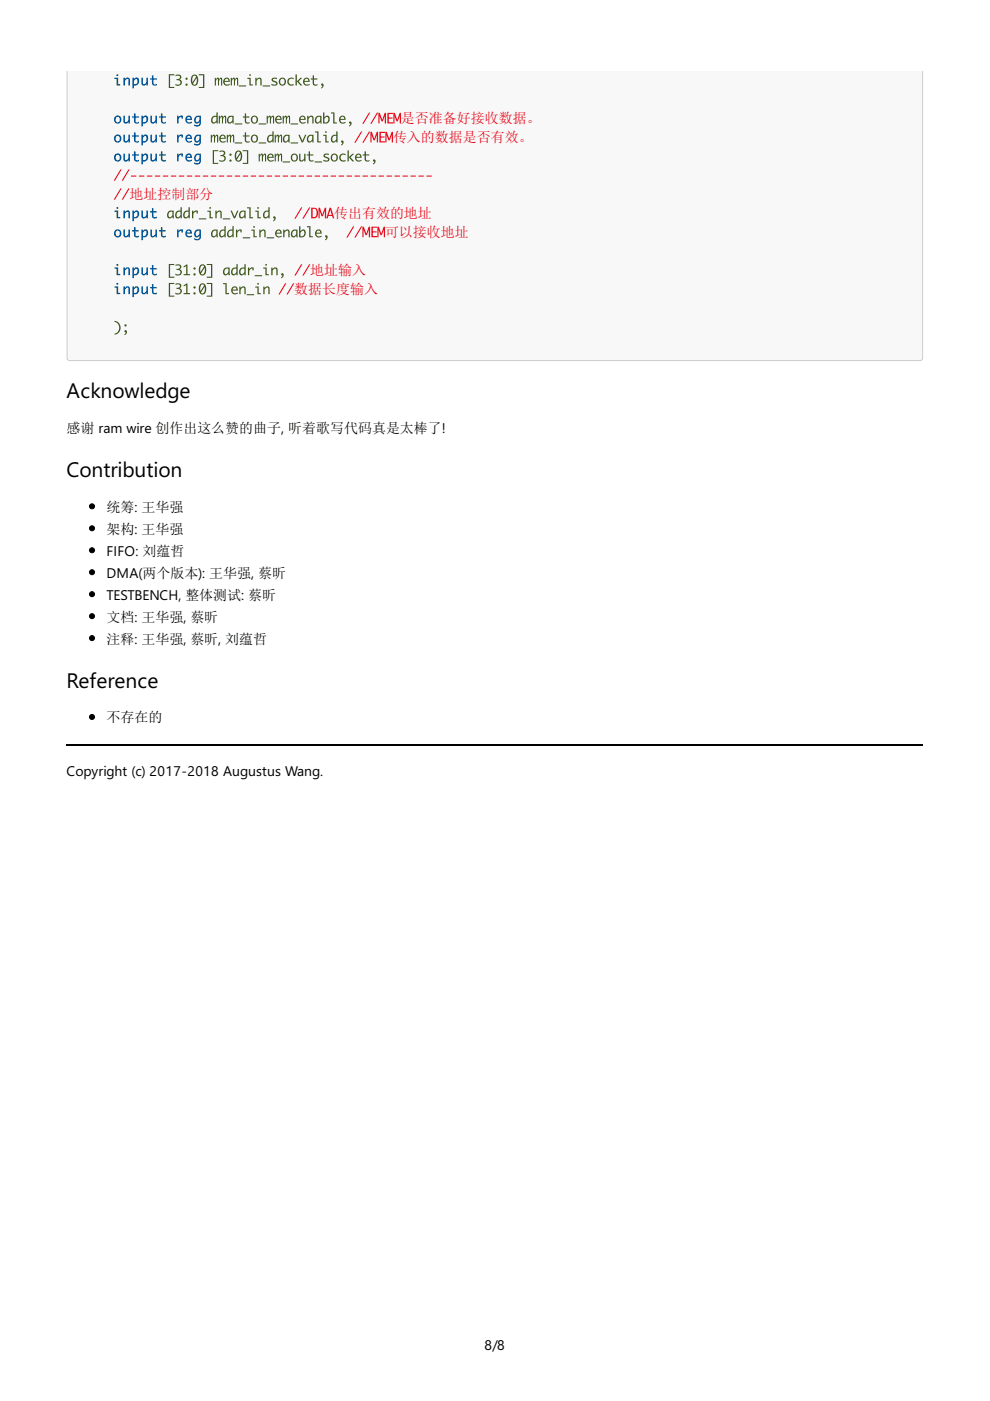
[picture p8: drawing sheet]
<svg xmlns="http://www.w3.org/2000/svg" width="210mm" height="297mm" viewBox="0 0 210 297" stroke-linecap="round" stroke-linejoin="round" font-family="sans-serif">
<path d="M14.1 15.1h181.6v60.8a.63 .63 0 0 1-.6 .7h-180.4a.63 .63 0 0 1-.6-.7zM14.7 15.1h180.4l-.1 60.6-.3 .2h-179.7l-.3-.4z" fill-rule="evenodd" fill="#ccc"/>
<path d="M14.3 15.1h181.2v61l-.4 .2h-180.6l-.2-.4z" fill-rule="evenodd" fill="#f8f8f8"/>
<path d="M14.1 158h181.6" fill="none" stroke="#000" stroke-width=".42"/>
<path d="M24.3 16.5h.7v1.3h.5v.3h-.8v-1.3h-.4zM24.7 15.9a.2 .2 0 0 1 .4 0 .2 .2 0 0 1-.4 0zM26.2 16.5h.3v.3a.56 .56 0 0 1 .7-.3 .56 .56 0 0 1 .4 .7v.9h-.4v-1.2l-.2-.2-.5 .5v.9h-.3zM28.1 16.5h.3v.3a.64 .64 0 0 1 .9-.2 .64 .64 0 0 1 .2 .9 .85 .85 0 0 1-1.1 .6v.6h-.3zM28.6 16.9l-.2 .3v.6a.61 .61 0 0 0 .7-.3 .61 .61 0 0 0-.2-.8zM30 16.5h.3v1.2l.2 .2 .5-.5v-.9h.4v1.6h-.4v-.3a.56 .56 0 0 1-.7 .3 .56 .56 0 0 1-.3-.7zM32.2 16h.3v.6h.7v.3h-.7v.6a.41 .41 0 0 0 .3 .4 .41 .41 0 0 0 .5-.1v.2a.66 .66 0 0 1-.7 .1 .66 .66 0 0 1-.4-.6v-.6h-.4v-.3h.4z" fill="#059"/>
<g fill="#3e5915">
<path d="M35.8 15.7h1.2v.3h-.9v2.4h.9v.3h-1.2z"/>
<path d="M37.2 15.9a.69 .69 0 0 1 .9-.1 .69 .69 0 0 1 .3 .8l-.3 .3a.72 .72 0 0 1 .4 .9 .72 .72 0 0 1-1 .4l-.3-.1v-.3a.57 .57 0 0 0 .8 .1 .57 .57 0 0 0 .1-.8l-.7-.1v-.2a.44 .44 0 0 0 .6-.1 .44 .44 0 0 0-.1-.6l-.7 .1z"/>
<path d="M39.3 18a.25 .25 0 0 1 .5 0 .25 .25 0 0 1-.5 0zM39.3 16.7a.25 .25 0 0 1 .5 0 .25 .25 0 0 1-.5 0z"/>
<path d="M40.8 16a.85 .85 0 0 1 1 0 .85 .85 0 0 1 .2 1 .82 .82 0 0 1-.3 1 .82 .82 0 0 1-1-.1l-.2-1.2zM41 16.2l-.2 .5v.8l.8-1.2-.3-.3zM41.7 16.5l-.8 1.3a.42 .42 0 0 0 .5 .1 .42 .42 0 0 0 .3-.5z"/>
<path d="M42.1 15.7h1.2v3h-1.2v-.3h.9v-2.4h-.9zM45.5 16.5h.3v.4l.1-.2a.3 .3 0 0 1 .4-.2 .3 .3 0 0 1 .1 .4 .35 .35 0 0 1 .3-.4 .35 .35 0 0 1 .4 .2v1.4h-.2l-.1-1.4-.4 .5v.9h-.2l-.1-1.4-.3 .5v.9h-.3zM47.5 16.7a.69 .69 0 0 1 .9-.2 .69 .69 0 0 1 .3 .9h-1.1a.62 .62 0 0 0 .4 .5 .62 .62 0 0 0 .7-.1 .56 .56 0 0 1-.8 .3 .9 .9 0 0 1-.4-1.4zM47.8 16.8l-.2 .4h.8l-.2-.5zM48.9 16.5h.3v.4l.1-.2a.3 .3 0 0 1 .4-.2 .3 .3 0 0 1 .1 .4 .35 .35 0 0 1 .3-.4 .35 .35 0 0 1 .4 .2v1.4h-.2l-.1-1.4-.4 .5v.9h-.2l-.1-1.4-.3 .5v.9h-.3zM50.6 18.1h1.6v.2h-1.6zM52.4 16.5h.8v1.4h.4v.2h-.7v-1.4h-.5zM52.8 15.9a.2 .2 0 0 1 .4 0 .2 .2 0 0 1-.4 0zM54.1 16.5h.3v.4a.57 .57 0 0 1 .7-.4 .57 .57 0 0 1 .4 .7v.9h-.3v-1.2l-.2-.2-.3 .1-.3 .4v.9h-.3zM55.7 18.1h1.6v.2h-1.6zM57.7 16.6l.9-.1h.1v.3a.49 .49 0 0 0-.8 .2 .71 .71 0 0 1 .8 1l-.5 .2a.49 .49 0 0 1-.7-.5 .63 .63 0 0 0 1.1-.1l-.3-.1a.59 .59 0 0 1-.6-.3 .59 .59 0 0 1 0-.6zM59.1 17.3a.82 .82 0 0 1 1.6 0 .82 .82 0 0 1-1.6 0zM59.5 16.9a.58 .58 0 0 0-.1 .7 .58 .58 0 0 0 .8 .2 .58 .58 0 0 0 .1-.8 .58 .58 0 0 0-.8-.1zM61.2 16.7l.7-.2 .4 .1v.2a.65 .65 0 0 0-.9 .1 .65 .65 0 0 0 0 .9 .65 .65 0 0 0 .9 0v.3a.89 .89 0 0 1-1.2-.2 .89 .89 0 0 1 .1-1.2zM62.7 15.8h.2v1.5l.8-.8h.4l-.8 .7 .8 .9h-.4l-.8-.8v.8h-.2zM64.5 16.7a.69 .69 0 0 1 .8-.2 .69 .69 0 0 1 .4 .9h-1.2a.62 .62 0 0 0 .4 .5 .62 .62 0 0 0 .7-.1 .56 .56 0 0 1-.8 .3 .9 .9 0 0 1-.3-1.4zM64.7 16.8l-.1 .4h.8l-.2-.5zM66.3 16h.3v.6h.7v.3h-.7v.6a.43 .43 0 0 0 .2 .5 .43 .43 0 0 0 .5-.2v.3a.65 .65 0 0 1-.7 0 .65 .65 0 0 1-.3-.6v-.6h-.4v-.3h.4zM68.2 17.8a.44 .44 0 0 1 .5 .3 .44 .44 0 0 1-.3 .5l-.3 .1v-.1a.28 .28 0 0 0 .2-.3 .28 .28 0 0 0-.2-.3z"/>
</g>
<g fill="#059">
<path d="M24.1 25.4a.85 .85 0 0 1 1.7 0 .85 .85 0 0 1-1.7 0zM24.6 24.9a.51 .51 0 0 0 0 .8 .51 .51 0 0 0 .7 0 .52 .52 0 0 0 0-.7 .52 .52 0 0 0-.7-.1zM26.2 24.5h.3v1.3l.2 .1 .5-.4v-1h.3v1.7h-.3v-.4a.56 .56 0 0 1-.7 .4 .56 .56 0 0 1-.3-.8zM28.4 24h.3v.7h.7v.2h-.7v.6a.41 .41 0 0 0 .3 .5 .41 .41 0 0 0 .5-.2v.3a.66 .66 0 0 1-.7 .1 .66 .66 0 0 1-.4-.6v-.7h-.4v-.2h.4zM30 24.5h.3v.4a.64 .64 0 0 1 .9-.3 .64 .64 0 0 1 .2 1 .85 .85 0 0 1-1.1 .6v.6h-.3zM30.6 24.9l-.3 .3v.7a.61 .61 0 0 0 .7-.3 .61 .61 0 0 0-.2-.8zM31.9 24.5h.3v1.3l.2 .1 .5-.4v-1h.4v1.7h-.4v-.4a.56 .56 0 0 1-.7 .4 .56 .56 0 0 1-.3-.8zM34.1 24h.3v.7h.7v.2h-.7v.6a.41 .41 0 0 0 .3 .5 .41 .41 0 0 0 .5-.2v.3a.66 .66 0 0 1-.7 .1 .66 .66 0 0 1-.4-.6v-.7h-.4v-.2h.4z"/>
<path d="M37.5 24.5h.4v.4l.4-.4h.5v.7h-.3l-.1-.4-.5 .4v1h-.4zM39.5 24.7a.71 .71 0 0 1 .9-.1 .71 .71 0 0 1 .3 .8h-1.1a.6 .6 0 0 0 .4 .6 .6 .6 0 0 0 .7-.2 .57 .57 0 0 1-.9 .4 .92 .92 0 0 1-.3-1.5zM39.8 24.9l-.2 .3h.8l-.2-.4zM41.4 24.7l.4-.2h.8v1.4a.86 .86 0 0 1-.4 .9 .86 .86 0 0 1-1-.1v-.3a.63 .63 0 0 0 .7 .2 .63 .63 0 0 0 .4-.8 .64 .64 0 0 1-.9 .3 .64 .64 0 0 1-.2-1zM41.7 25a.45 .45 0 0 0-.2 .5 .45 .45 0 0 0 .5 .3l.3-.3v-.7z"/>
</g>
<path d="M45.9 23.8h.3v2.4h-.3v-.4a.64 .64 0 0 1-.9 .3 .64 .64 0 0 1-.2-.9 .85 .85 0 0 1 1.1-.6zM45.2 25a.49 .49 0 0 0-.2 .6 .49 .49 0 0 0 .6 .2l.3-.3v-.7h-.4zM46.4 24.6h.2v.3l.1-.2a.3 .3 0 0 1 .4-.2 .3 .3 0 0 1 .2 .5 .35 .35 0 0 1 .2-.4 .35 .35 0 0 1 .4 .1l.1 1.5h-.3l-.1-1.4-.3 .5v.9h-.2l-.2-1.4-.3 .4v1h-.2zM48.4 24.8l.4-.2h.7l.1 1.6h-.3v-.4a.64 .64 0 0 1-1 .3 .64 .64 0 0 1-.1-.9zM48.6 25a.49 .49 0 0 0-.2 .6 .49 .49 0 0 0 .6 .2l.3-.3v-.7h-.5zM49.8 26.2h1.5v.2h-1.5zM51.9 24h.3v.7h.7v.2h-.7v.7a.43 .43 0 0 0 .2 .4 .43 .43 0 0 0 .5-.1v.2a.65 .65 0 0 1-.6 .1 .65 .65 0 0 1-.4-.6v-.7h-.4v-.2h.4zM53.1 25.4a.85 .85 0 0 1 1.7 0 .85 .85 0 0 1-1.7 0zM53.6 24.9a.58 .58 0 0 0-.1 .8 .58 .58 0 0 0 .8 .1 .58 .58 0 0 0 .1-.7 .58 .58 0 0 0-.8-.2zM54.9 26.2h1.5v.2h-1.5zM56.5 24.6h.3v.3l.1-.2a.3 .3 0 0 1 .4-.2 .3 .3 0 0 1 .1 .5 .35 .35 0 0 1 .3-.4 .35 .35 0 0 1 .4 .1v1.5h-.2l-.1-1.4-.4 .5v.9h-.2l-.1-1.4-.3 .4v1h-.3zM58.5 24.8a.69 .69 0 0 1 .9-.2 .69 .69 0 0 1 .3 .8h-1.1a.62 .62 0 0 0 .4 .6 .62 .62 0 0 0 .7-.2 .56 .56 0 0 1-.8 .4 .9 .9 0 0 1-.4-1.4zM58.8 24.9l-.2 .3h.8l-.2-.4zM59.9 24.6h.3v.3l.1-.2a.3 .3 0 0 1 .4-.2 .3 .3 0 0 1 .1 .5 .35 .35 0 0 1 .3-.4 .35 .35 0 0 1 .4 .1v1.5h-.2l-.1-1.4-.4 .5v.9h-.2l-.1-1.4-.3 .4v1h-.3zM61.6 26.2h1.6v.2h-1.6zM63.6 24.8a.69 .69 0 0 1 .9-.2 .69 .69 0 0 1 .3 .8h-1.1a.62 .62 0 0 0 .4 .6 .62 .62 0 0 0 .7-.2 .56 .56 0 0 1-.8 .4 .9 .9 0 0 1-.4-1.4zM63.9 24.9l-.2 .3h.8l-.2-.4zM65.1 24.6h.3v.3a.57 .57 0 0 1 .7-.4 .57 .57 0 0 1 .4 .8v.9h-.3v-1.3l-.2-.1-.3 .1-.3 .3v1h-.3zM67 24.8l.4-.2h.8v1.6h-.3v-.4a.64 .64 0 0 1-.9 .3 .64 .64 0 0 1-.2-.9zM67.2 25a.49 .49 0 0 0-.2 .6 .49 .49 0 0 0 .6 .2l.3-.3v-.7h-.4zM68.5 23.8h.3v1.1a.64 .64 0 0 1 .9-.3 .64 .64 0 0 1 .2 1 1.05 1.05 0 0 1-1.4 .6zM69 24.9l-.2 .3v.7a.65 .65 0 0 0 .8-.3 .65 .65 0 0 0-.3-.8zM70.2 23.8h.7v2.2h.5v.2h-.8v-2.1h-.4zM72.1 24.8a.69 .69 0 0 1 .9-.2 .69 .69 0 0 1 .3 .8h-1.1a.62 .62 0 0 0 .4 .6 .62 .62 0 0 0 .7-.2 .56 .56 0 0 1-.9 .4 .9 .9 0 0 1-.3-1.4zM72.3 24.9l-.1 .3h.8l-.2-.4zM74.1 25.8a.44 .44 0 0 1 .5 .4 .44 .44 0 0 1-.3 .5l-.3 .1v-.2a.28 .28 0 0 0 .2-.2 .28 .28 0 0 0-.2-.3z" fill="#3e5915"/>
<path d="M78.2 23.9h.3l-1.4 2.3h-.3zM79.9 23.9h.3l-1.4 2.3h-.3zM80.2 23.9h.3l.5 1.5 .6-1.5h.2v2.3h-.2v-1.7l-.4 1.2h-.3l-.4-1.2v1.7h-.3zM82.1 23.9h1.2v.3h-.9v.7h.8v.2h-.8v.8h1v.3h-1.3zM83.4 23.9h.3l.5 1.5 .5-1.5h.3v2.3h-.2v-1.7l-.5 1.2h-.2l-.5-1.2v1.7h-.2z" fill="#e60415"/>
<g fill="#059">
<path d="M24.1 29.4a.85 .85 0 0 1 1.7 0 .85 .85 0 0 1-1.7 0zM24.6 28.9a.51 .51 0 0 0 0 .8 .51 .51 0 0 0 .7 0 .52 .52 0 0 0 0-.7 .52 .52 0 0 0-.7-.1zM26.2 28.6h.3v1.2l.2 .1 .5-.4v-.9h.3v1.6h-.3v-.4a.56 .56 0 0 1-.7 .4 .56 .56 0 0 1-.3-.7zM28.4 28h.3v.7h.7v.3h-.7v.6a.41 .41 0 0 0 .3 .4 .41 .41 0 0 0 .5-.2v.3a.66 .66 0 0 1-.7 .1 .66 .66 0 0 1-.4-.6v-.6h-.4v-.3h.4zM30 28.6h.3v.3a.64 .64 0 0 1 .9-.3 .64 .64 0 0 1 .2 1 .85 .85 0 0 1-1.1 .6v.6h-.3zM30.6 28.9l-.3 .4v.6a.61 .61 0 0 0 .7-.3 .61 .61 0 0 0-.2-.8zM31.9 28.6h.3v1.2l.2 .1 .5-.4v-.9h.4v1.6h-.4v-.4a.56 .56 0 0 1-.7 .4 .56 .56 0 0 1-.3-.7zM34.1 28h.3v.7h.7v.3h-.7v.6a.41 .41 0 0 0 .3 .4 .41 .41 0 0 0 .5-.2v.3a.66 .66 0 0 1-.7 .1 .66 .66 0 0 1-.4-.6v-.6h-.4v-.3h.4z"/>
<path d="M37.5 28.6h.4v.3l.4-.4 .5 .1v.6h-.3l-.1-.4-.5 .5v.9h-.4zM39.5 28.8a.71 .71 0 0 1 .9-.2 .71 .71 0 0 1 .3 .8h-1.1a.6 .6 0 0 0 .4 .6 .6 .6 0 0 0 .7-.2 .57 .57 0 0 1-.9 .4 .92 .92 0 0 1-.3-1.4zM39.8 28.9l-.2 .3h.8l-.2-.4zM41.4 28.8l.4-.3 .8 .1v1.3a.86 .86 0 0 1-.4 .9 .86 .86 0 0 1-1-.1v-.3a.63 .63 0 0 0 .7 .2 .63 .63 0 0 0 .4-.8 .64 .64 0 0 1-.9 .3 .64 .64 0 0 1-.2-.9zM41.7 29a.45 .45 0 0 0-.2 .6 .45 .45 0 0 0 .5 .2l.3-.3v-.7z"/>
</g>
<path d="M44.7 28.6h.2v.4l.1-.2a.3 .3 0 0 1 .4-.2 .3 .3 0 0 1 .2 .4 .35 .35 0 0 1 .2-.4 .35 .35 0 0 1 .4 .2l.1 1.4h-.3l-.1-1.4-.3 .5v.9h-.2l-.1-1.4-.4 .5v.9h-.2zM46.7 28.8a.69 .69 0 0 1 .9-.2 .69 .69 0 0 1 .3 .8h-1.1a.62 .62 0 0 0 .4 .6 .62 .62 0 0 0 .7-.2 .56 .56 0 0 1-.9 .4 .9 .9 0 0 1-.3-1.4zM46.9 28.9l-.1 .3h.8l-.2-.4zM48.1 28.6h.2v.4l.1-.2a.3 .3 0 0 1 .4-.2 .3 .3 0 0 1 .2 .4 .35 .35 0 0 1 .2-.4 .35 .35 0 0 1 .4 .2l.1 1.4h-.3l-.1-1.4-.3 .5v.9h-.2l-.2-1.4-.3 .5v.9h-.2zM49.8 30.2h1.5v.2h-1.5zM51.9 28.1h.3v.6h.7v.2h-.7v.7a.43 .43 0 0 0 .2 .4 .43 .43 0 0 0 .5-.1v.2a.65 .65 0 0 1-.6 .1 .65 .65 0 0 1-.4-.6v-.7h-.4v-.2h.4zM53.1 29.4a.85 .85 0 0 1 1.7 0 .85 .85 0 0 1-1.7 0zM53.6 28.9a.58 .58 0 0 0-.1 .8 .58 .58 0 0 0 .8 .2 .58 .58 0 0 0 .1-.8 .58 .58 0 0 0-.8-.2zM54.9 30.2h1.5v.2h-1.5zM57.7 27.9h.3v2.3h-.3v-.4a.64 .64 0 0 1-.9 .3 .64 .64 0 0 1-.1-.9 .85 .85 0 0 1 1-.6zM57.1 29a.49 .49 0 0 0-.2 .6 .49 .49 0 0 0 .6 .3l.2-.4v-.7h-.4zM58.2 28.6h.3v.4l.1-.2a.3 .3 0 0 1 .4-.2 .3 .3 0 0 1 .1 .4 .35 .35 0 0 1 .3-.4 .35 .35 0 0 1 .4 .2v1.4h-.2l-.1-1.4-.4 .5v.9h-.2l-.1-1.4-.3 .5v.9h-.3zM60.3 28.8l.4-.2h.7l.1 1.6h-.3l-.1-.4a.64 .64 0 0 1-.9 .3 .64 .64 0 0 1-.2-.9zM60.4 29a.49 .49 0 0 0-.2 .6 .49 .49 0 0 0 .6 .3l.3-.4v-.7h-.4zM61.6 30.2h1.6v.2h-1.6zM63.3 28.6h.3l.5 1.3 .6-1.3h.3l-.8 1.6h-.2zM65.3 28.8l.4-.2h.8v1.6h-.3v-.4a.64 .64 0 0 1-.9 .3 .64 .64 0 0 1-.2-.9zM65.5 29a.49 .49 0 0 0-.2 .6 .49 .49 0 0 0 .6 .3l.3-.4v-.7h-.4zM66.8 27.9h.7v2.1h.5v.2h-.7v-2.1h-.5zM68.5 28.6h.7v1.4h.5v.2h-.7v-1.4h-.5zM68.9 28a.2 .2 0 0 1 .4 0 .2 .2 0 0 1-.4 0zM71.3 27.9h.3v2.3h-.3v-.4a.64 .64 0 0 1-.9 .3 .64 .64 0 0 1-.2-.9 .85 .85 0 0 1 1.1-.6zM70.6 29a.49 .49 0 0 0-.2 .6 .49 .49 0 0 0 .6 .3l.3-.4v-.7h-.4zM72.4 29.8a.44 .44 0 0 1 .5 .4 .44 .44 0 0 1-.3 .5l-.3 .1v-.2a.28 .28 0 0 0 .3-.2 .28 .28 0 0 0-.3-.3z" fill="#3e5915"/>
<path d="M76.5 27.9h.3l-1.4 2.4h-.3zM78.2 27.9h.3l-1.4 2.4h-.3zM78.5 28h.3l.6 1.4 .5-1.4h.3v2.2h-.3v-1.6l-.4 1.1h-.3l-.4-1.1v1.6h-.3zM80.4 28h1.2v.2h-.9v.7h.8v.3h-.8v.8h1v.2h-1.3zM81.7 28h.3l.5 1.4 .5-1.4h.3v2.2h-.2v-1.6l-.4 1.1h-.3l-.5-1.1v1.6h-.2z" fill="#e60415"/>
<g fill="#059">
<path d="M24.1 33.4a.85 .85 0 0 1 1.7 0 .85 .85 0 0 1-1.7 0zM24.6 33a.51 .51 0 0 0 0 .7 .51 .51 0 0 0 .7 0 .52 .52 0 0 0 0-.7 .52 .52 0 0 0-.7 0zM26.2 32.6h.3v1.2l.2 .2 .5-.5v-.9h.3v1.6h-.3v-.3a.56 .56 0 0 1-.7 .3 .56 .56 0 0 1-.3-.7zM28.4 32.1h.3v.6h.7v.3h-.7v.6a.41 .41 0 0 0 .3 .4 .41 .41 0 0 0 .5-.1v.2a.66 .66 0 0 1-.7 .1 .66 .66 0 0 1-.4-.6v-.6h-.4v-.3h.4zM30 32.6h.3v.3a.64 .64 0 0 1 .9-.2 .64 .64 0 0 1 .2 .9 .85 .85 0 0 1-1.1 .6v.6h-.3zM30.6 33l-.3 .3v.6a.61 .61 0 0 0 .7-.3 .61 .61 0 0 0-.2-.8zM31.9 32.6h.3v1.2l.2 .2 .5-.5v-.9h.4v1.6h-.4v-.3a.56 .56 0 0 1-.7 .3 .56 .56 0 0 1-.3-.7zM34.1 32.1h.3v.6h.7v.3h-.7v.6a.41 .41 0 0 0 .3 .4 .41 .41 0 0 0 .5-.1v.2a.66 .66 0 0 1-.7 .1 .66 .66 0 0 1-.4-.6v-.6h-.4v-.3h.4z"/>
<path d="M37.5 32.6h.4v.3l.4-.3h.5v.6h-.3l-.1-.4-.5 .5v.9h-.4zM39.5 32.8a.71 .71 0 0 1 .9-.2 .71 .71 0 0 1 .3 .9h-1.1a.6 .6 0 0 0 .4 .5 .6 .6 0 0 0 .7-.2 .57 .57 0 0 1-.9 .4 .92 .92 0 0 1-.3-1.4zM39.8 32.9l-.2 .3h.8l-.2-.4zM41.4 32.8l.4-.2h.8v1.4a.86 .86 0 0 1-.4 .9 .86 .86 0 0 1-1-.2v-.3a.63 .63 0 0 0 .7 .2 .63 .63 0 0 0 .4-.7 .64 .64 0 0 1-.9 .2 .64 .64 0 0 1-.2-.9zM41.7 33a.45 .45 0 0 0-.2 .6 .45 .45 0 0 0 .5 .2l.3-.3v-.6z"/>
</g>
<g fill="#3e5915">
<path d="M45.1 31.8h1.2v.3h-.9v2.4h.9v.3h-1.2z"/>
<path d="M46.5 32a.69 .69 0 0 1 .9-.1 .69 .69 0 0 1 .3 .8l-.3 .3a.72 .72 0 0 1 .4 .9 .72 .72 0 0 1-1 .4l-.3-.1v-.3a.57 .57 0 0 0 .8 .1 .57 .57 0 0 0 .1-.8l-.7-.1v-.2a.44 .44 0 0 0 .6-.1 .44 .44 0 0 0-.1-.6l-.7 .1z"/>
<path d="M48.6 34.1a.25 .25 0 0 1 .5 0 .25 .25 0 0 1-.5 0zM48.6 32.8a.25 .25 0 0 1 .5 0 .25 .25 0 0 1-.5 0z"/>
<path d="M50.1 32.1a.85 .85 0 0 1 1 0 .85 .85 0 0 1 .2 1 .82 .82 0 0 1-.3 1 .82 .82 0 0 1-1-.1l-.2-1.2zM50.3 32.3l-.2 .5v.8l.8-1.2-.3-.3zM51 32.6l-.8 1.3a.42 .42 0 0 0 .5 .1 .42 .42 0 0 0 .3-.5z"/>
<path d="M51.5 31.8h1.1v3h-1.1v-.3h.9v-2.4h-.9zM54.9 32.6h.2v.4l.1-.2a.3 .3 0 0 1 .4-.2 .3 .3 0 0 1 .2 .4 .35 .35 0 0 1 .2-.4 .35 .35 0 0 1 .4 .2v1.4h-.2l-.1-1.4-.3 .5v.9h-.3l-.1-1.4-.3 .5v.9h-.2zM56.8 32.8a.69 .69 0 0 1 .9-.2 .69 .69 0 0 1 .3 .9h-1.1a.62 .62 0 0 0 .4 .5 .62 .62 0 0 0 .7-.1 .56 .56 0 0 1-.8 .3 .9 .9 0 0 1-.4-1.4zM57.1 32.9l-.2 .4h.8l-.2-.5zM58.2 32.6h.3v.4l.1-.2a.3 .3 0 0 1 .4-.2 .3 .3 0 0 1 .1 .4 .35 .35 0 0 1 .3-.4 .35 .35 0 0 1 .4 .2v1.4h-.2l-.1-1.4-.4 .5v.9h-.2l-.1-1.4-.3 .5v.9h-.3zM59.9 34.2h1.6v.2h-1.6zM61.6 33.4a.82 .82 0 0 1 1.6 0 .82 .82 0 0 1-1.6 0zM62.1 33a.58 .58 0 0 0-.1 .7 .58 .58 0 0 0 .8 .2 .58 .58 0 0 0 0-.8 .58 .58 0 0 0-.7-.1zM63.4 32.6h.3v1.2l.2 .2 .6-.5v-.9h.3v1.6h-.3v-.3a.57 .57 0 0 1-.7 .4 .57 .57 0 0 1-.4-.8zM65.5 32.1h.2v.6h.7v.3h-.7v.6a.43 .43 0 0 0 .3 .5 .43 .43 0 0 0 .5-.2v.3a.65 .65 0 0 1-.7 0 .65 .65 0 0 1-.3-.6v-.6h-.4v-.3h.4zM66.7 34.2h1.6v.2h-1.6zM68.7 32.7l.9-.1h.1v.3a.49 .49 0 0 0-.8 .2h.1a.71 .71 0 0 1 .7 1l-.5 .2a.49 .49 0 0 1-.7-.5 .63 .63 0 0 0 1.1-.1l-.3-.1a.59 .59 0 0 1-.6-.3 .59 .59 0 0 1 0-.6zM70.1 33.4a.82 .82 0 0 1 1.6 0 .82 .82 0 0 1-1.6 0zM70.5 33a.58 .58 0 0 0 0 .7 .58 .58 0 0 0 .7 .2 .58 .58 0 0 0 .1-.8 .58 .58 0 0 0-.8-.1zM72.2 32.8l.7-.2 .4 .1v.2a.65 .65 0 0 0-.9 .1 .65 .65 0 0 0 0 .9 .65 .65 0 0 0 .9 0v.3a.89 .89 0 0 1-1.2-.2 .89 .89 0 0 1 .1-1.2zM73.7 31.9h.2v1.5l.8-.8h.4l-.8 .7 .8 .9h-.4l-.8-.8v.8h-.2zM75.5 32.8a.69 .69 0 0 1 .8-.2 .69 .69 0 0 1 .4 .9h-1.2a.62 .62 0 0 0 .4 .5 .62 .62 0 0 0 .7-.1 .56 .56 0 0 1-.8 .3 .9 .9 0 0 1-.3-1.4zM75.7 32.9l-.1 .4h.8l-.2-.5zM77.3 32.1h.3v.6h.7v.3h-.7v.6a.43 .43 0 0 0 .2 .5 .43 .43 0 0 0 .5-.2v.3a.65 .65 0 0 1-.6 0 .65 .65 0 0 1-.4-.6v-.6h-.4v-.3h.4zM79.2 33.9a.44 .44 0 0 1 .5 .3 .44 .44 0 0 1-.3 .5l-.3 .1v-.1a.28 .28 0 0 0 .2-.3 .28 .28 0 0 0-.2-.3z"/>
</g>
<g fill="#e60415">
<path d="M25.5 35.9h.3l-1.4 2.4h-.3zM27.2 35.9h.3l-1.4 2.4h-.3zM27.8 37.2h1.1v.2h-1.1zM29.5 37.2h1.1v.2h-1.1zM31.2 37.2h1.1v.2h-1.1zM32.9 37.2h1.1v.2h-1.1zM34.5 37.2h1.2v.2h-1.2zM36.2 37.2h1.2v.2h-1.2zM37.9 37.2h1.2v.2h-1.2zM39.6 37.2h1.2v.2h-1.2zM41.3 37.2h1.1v.2h-1.1zM43 37.2h1.1v.2h-1.1zM44.7 37.2h1.1v.2h-1.1zM46.4 37.2h1.1v.2h-1.1zM48.1 37.2h1.1v.2h-1.1zM49.8 37.2h1.1v.2h-1.1zM51.5 37.2h1.1v.2h-1.1zM53.2 37.2h1.1v.2h-1.1zM54.9 37.2h1.1v.2h-1.1zM56.6 37.2h1.1v.2h-1.1zM58.3 37.2h1.1v.2h-1.1zM59.9 37.2h1.2v.2h-1.2zM61.6 37.2h1.2v.2h-1.2zM63.3 37.2h1.2v.2h-1.2zM65 37.2h1.2v.2h-1.2zM66.7 37.2h1.1v.2h-1.1zM68.4 37.2h1.1v.2h-1.1zM70.1 37.2h1.1v.2h-1.1zM71.8 37.2h1.1v.2h-1.1zM73.5 37.2h1.1v.2h-1.1zM75.2 37.2h1.1v.2h-1.1zM76.9 37.2h1.1v.2h-1.1zM78.6 37.2h1.1v.2h-1.1zM80.3 37.2h1.1v.2h-1.1zM82 37.2h1.1v.2h-1.1zM83.7 37.2h1.1v.2h-1.1zM85.3 37.2h1.2v.2h-1.2zM87 37.2h1.2v.2h-1.2zM88.7 37.2h1.2v.2h-1.2zM90.4 37.2h1.2v.2h-1.2z"/>
<path d="M25.5 40h.3l-1.4 2.3h-.3zM27.2 40h.3l-1.4 2.3h-.3z"/>
</g>
<path d="M24.3 44.6h.7v1.4h.5v.3h-.8v-1.4h-.4zM24.7 44.1a.2 .2 0 0 1 .4 0 .2 .2 0 0 1-.4 0zM26.2 44.6h.3v.4a.56 .56 0 0 1 .7-.4 .56 .56 0 0 1 .4 .8v.9h-.4v-1.3l-.2-.1-.5 .4v1h-.3zM28.1 44.6h.3v.4a.64 .64 0 0 1 .9-.3 .64 .64 0 0 1 .2 1 .85 .85 0 0 1-1.1 .6v.6h-.3zM28.6 45l-.2 .3v.7a.61 .61 0 0 0 .7-.3 .61 .61 0 0 0-.2-.8zM30 44.6h.3v1.3l.2 .1 .5-.4v-1h.4v1.7h-.4v-.4a.56 .56 0 0 1-.7 .4 .56 .56 0 0 1-.3-.7zM32.2 44.1h.3v.7h.7v.3h-.7v.6a.41 .41 0 0 0 .3 .4 .41 .41 0 0 0 .5-.2v.3a.66 .66 0 0 1-.7 .1 .66 .66 0 0 1-.4-.6v-.6h-.4v-.3h.4z" fill="#059"/>
<path d="M35.7 44.9l.4-.2h.7l.1 1.6h-.3v-.4a.64 .64 0 0 1-1 .3 .64 .64 0 0 1-.1-.9zM35.9 45.1a.49 .49 0 0 0-.2 .6 .49 .49 0 0 0 .6 .2l.3-.3v-.7h-.5zM38.3 43.9h.2v2.4h-.2v-.4a.64 .64 0 0 1-.9 .3 .64 .64 0 0 1-.2-.9 .85 .85 0 0 1 1.1-.6zM37.6 45.1a.49 .49 0 0 0-.2 .6 .49 .49 0 0 0 .6 .2l.3-.3v-.7h-.4zM40 43.9h.2v2.4h-.2v-.4a.64 .64 0 0 1-1 .3 .64 .64 0 0 1-.1-.9 .85 .85 0 0 1 1.1-.6zM39.3 45.1a.49 .49 0 0 0-.2 .6 .49 .49 0 0 0 .6 .2l.3-.3v-.7h-.5zM40.7 44.7h.3v.3l.4-.4 .5 .1v.6h-.2l-.1-.4-.6 .4v1h-.3zM42.2 46.3h1.5v.2h-1.5zM44 44.7h.7v1.4h.4v.2h-.7v-1.4h-.4zM44.4 44.1a.18 .18 0 0 1 .3 0 .18 .18 0 0 1-.3 0zM45.7 44.7h.2v.3a.57 .57 0 0 1 .8-.4 .57 .57 0 0 1 .3 .8v.9h-.3v-1.3l-.2-.1-.3 .1-.3 .3v1h-.2zM47.2 46.3h1.6v.2h-1.6zM48.9 44.7h.3l.5 1.2 .6-1.2h.3l-.8 1.6h-.2zM50.9 44.9l.4-.2h.8v1.6h-.2l-.1-.4a.64 .64 0 0 1-.9 .3 .64 .64 0 0 1-.2-.9zM51.1 45.1a.49 .49 0 0 0-.2 .6 .49 .49 0 0 0 .6 .2l.3-.3v-.7h-.4zM52.4 43.9h.7v2.2h.5v.2h-.7v-2.1h-.5zM54.1 44.7h.8v1.4h.4v.2h-.7v-1.4h-.5zM54.5 44.1a.2 .2 0 0 1 .4 0 .2 .2 0 0 1-.4 0zM56.9 43.9h.3v2.4h-.3v-.4a.64 .64 0 0 1-.9 .3 .64 .64 0 0 1-.2-.9 .85 .85 0 0 1 1.1-.6zM56.2 45.1a.49 .49 0 0 0-.2 .6 .49 .49 0 0 0 .6 .2l.3-.3v-.7h-.4zM58 45.9a.44 .44 0 0 1 .5 .4 .44 .44 0 0 1-.3 .5l-.3 .1v-.2a.28 .28 0 0 0 .3-.2 .28 .28 0 0 0-.3-.3z" fill="#3e5915"/>
<path d="M63.8 44h.3l-1.4 2.4h-.3zM65.5 44h.3l-1.4 2.4h-.3zM66 44a1.15 1.15 0 0 1 1.3 .4 1.15 1.15 0 0 1 0 1.4l-.4 .4-.9 .1zM66.3 44.3v1.7a.9 .9 0 0 0 .8-.4 .9 .9 0 0 0 0-1l-.2-.2zM67.5 44h.3l.5 1.5 .6-1.5h.2v2.3h-.2v-1.6l-.4 1.1h-.3l-.4-1.1v1.6h-.3zM69.9 44h.3l.7 2.3h-.3l-.2-.5h-.8l-.1 .5h-.3zM70 44.5l-.3 1.1h.6z" fill="#e60415"/>
<g fill="#059">
<path d="M24.1 49.5a.85 .85 0 0 1 1.7 0 .85 .85 0 0 1-1.7 0zM24.6 49.1a.51 .51 0 0 0 0 .7 .51 .51 0 0 0 .7 0 .52 .52 0 0 0 0-.7 .52 .52 0 0 0-.7 0zM26.2 48.7h.3v1.2l.2 .1 .5-.4v-.9h.3v1.6h-.3v-.3a.56 .56 0 0 1-.7 .3 .56 .56 0 0 1-.3-.7zM28.4 48.2h.3v.6h.7v.3h-.7v.6a.41 .41 0 0 0 .3 .4 .41 .41 0 0 0 .5-.1v.2a.66 .66 0 0 1-.7 .1 .66 .66 0 0 1-.4-.6v-.6h-.4v-.3h.4zM30 48.7h.3v.3a.64 .64 0 0 1 .9-.3 .64 .64 0 0 1 .2 1 .85 .85 0 0 1-1.1 .6v.6h-.3zM30.6 49l-.3 .4v.6a.61 .61 0 0 0 .7-.3 .61 .61 0 0 0-.2-.8zM31.9 48.7h.3v1.2l.2 .1 .5-.4v-.9h.4v1.6h-.4v-.3a.56 .56 0 0 1-.7 .3 .56 .56 0 0 1-.3-.7zM34.1 48.2h.3v.6h.7v.3h-.7v.6a.41 .41 0 0 0 .3 .4 .41 .41 0 0 0 .5-.1v.2a.66 .66 0 0 1-.7 .1 .66 .66 0 0 1-.4-.6v-.6h-.4v-.3h.4z"/>
<path d="M37.5 48.7h.4v.3l.4-.4 .5 .1v.6h-.3l-.1-.4-.5 .5v.9h-.4zM39.5 48.9a.71 .71 0 0 1 .9-.2 .71 .71 0 0 1 .3 .9h-1.1a.6 .6 0 0 0 .4 .5 .6 .6 0 0 0 .7-.2 .57 .57 0 0 1-.9 .4 .92 .92 0 0 1-.3-1.4zM39.8 49l-.2 .3h.8l-.2-.4zM41.4 48.9l.4-.2h.8v1.3a.86 .86 0 0 1-.4 .9 .86 .86 0 0 1-1-.1v-.3a.63 .63 0 0 0 .7 .2 .63 .63 0 0 0 .4-.8 .64 .64 0 0 1-.9 .3 .64 .64 0 0 1-.2-.9zM41.7 49.1a.45 .45 0 0 0-.2 .6 .45 .45 0 0 0 .5 .2l.3-.3v-.7z"/>
</g>
<path d="M45 48.9l.4-.2h.7l.1 1.6h-.3v-.4a.64 .64 0 0 1-.9 .4 .64 .64 0 0 1-.2-1zM45.2 49.1a.49 .49 0 0 0-.2 .6 .49 .49 0 0 0 .6 .3l.3-.4v-.7h-.4zM47.6 48h.3v2.3h-.3v-.4a.64 .64 0 0 1-.9 .4 .64 .64 0 0 1-.2-1 .85 .85 0 0 1 1.1-.6zM46.9 49.1a.49 .49 0 0 0-.2 .6 .49 .49 0 0 0 .6 .3l.3-.4v-.7h-.4zM49.3 48h.3v2.3h-.3v-.4a.64 .64 0 0 1-.9 .4 .64 .64 0 0 1-.2-1 .85 .85 0 0 1 1.1-.6zM48.6 49.1a.49 .49 0 0 0-.2 .6 .49 .49 0 0 0 .6 .3l.3-.4v-.7h-.4zM50 48.7h.3v.3l.5-.3h.4v.6h-.2l-.1-.4-.6 .5v.9h-.3zM51.5 50.3h1.5v.2h-1.5zM53.3 48.7h.7v1.4h.5v.2h-.8v-1.4h-.4zM53.7 48.1a.18 .18 0 0 1 .3 0 .18 .18 0 0 1-.3 0zM55 48.7h.2v.3a.57 .57 0 0 1 .8-.3 .57 .57 0 0 1 .3 .7v.9h-.2l-.1-1.2-.2-.2-.3 .1-.3 .4v.9h-.2zM56.5 50.3h1.6v.2h-1.6zM58.5 48.9a.69 .69 0 0 1 .9-.2 .69 .69 0 0 1 .3 .8h-1.1a.62 .62 0 0 0 .4 .6 .62 .62 0 0 0 .7-.1 .56 .56 0 0 1-.8 .3 .9 .9 0 0 1-.4-1.4zM58.8 49l-.2 .3h.8l-.2-.4zM60.1 48.7h.2v.3a.57 .57 0 0 1 .8-.3 .57 .57 0 0 1 .3 .7v.9h-.3v-1.2l-.2-.2-.3 .1-.3 .4v.9h-.2zM62 48.9l.3-.2h.8v1.6h-.2l-.1-.4a.64 .64 0 0 1-.9 .4 .64 .64 0 0 1-.2-1zM62.1 49.1a.49 .49 0 0 0-.2 .6 .49 .49 0 0 0 .6 .3l.3-.4v-.7h-.4zM63.4 48h.3v1.1a.64 .64 0 0 1 .9-.4 .64 .64 0 0 1 .2 1 1.05 1.05 0 0 1-1.4 .6zM64 49l-.3 .4v.7a.65 .65 0 0 0 .8-.4 .65 .65 0 0 0-.3-.8zM65.1 48h.7v2.1h.5v.2h-.7v-2.1h-.5zM67 48.9a.69 .69 0 0 1 .9-.2 .69 .69 0 0 1 .3 .8h-1.1a.62 .62 0 0 0 .4 .6 .62 .62 0 0 0 .7-.1 .56 .56 0 0 1-.8 .3 .9 .9 0 0 1-.4-1.4zM67.3 49l-.2 .3h.8l-.2-.4zM69 49.9a.44 .44 0 0 1 .5 .4 .44 .44 0 0 1-.3 .5l-.3 .1v-.1a.28 .28 0 0 0 .3-.3 .28 .28 0 0 0-.3-.3z" fill="#3e5915"/>
<path d="M74.9 48h.2l-1.4 2.4h-.3zM76.5 48h.3l-1.4 2.4h-.3zM76.8 48.1h.3l.6 1.4 .5-1.4h.3v2.2h-.3v-1.6l-.4 1.2h-.3l-.4-1.2v1.6h-.3zM78.8 48.1h1.1v.2h-.9v.7h.9v.3h-.9v.8h1v.2h-1.2zM80 48.1h.3l.5 1.4 .6-1.4h.2v2.2h-.2v-1.6l-.4 1.2h-.3l-.5-1.2 .1 1.6h-.3z" fill="#e60415"/>
<path d="M24.3 56.7h.7v1.4h.5v.2h-.8v-1.3h-.4zM24.7 56.2a.2 .2 0 0 1 .4 0 .2 .2 0 0 1-.4 0zM26.2 56.7h.3v.4a.56 .56 0 0 1 .7-.4 .56 .56 0 0 1 .4 .7v.9h-.4v-1.2l-.2-.1-.5 .4v.9h-.3zM28.1 56.7h.3v.4a.64 .64 0 0 1 .9-.3 .64 .64 0 0 1 .2 .9 .85 .85 0 0 1-1.1 .6v.7h-.3zM28.6 57.1l-.2 .3v.7a.61 .61 0 0 0 .7-.4 .61 .61 0 0 0-.2-.7zM30 56.7h.3v1.2l.2 .2 .5-.4v-1h.4v1.6h-.4v-.3a.56 .56 0 0 1-.7 .4 .56 .56 0 0 1-.3-.8zM32.2 56.2h.3v.6h.7v.3h-.7v.6a.41 .41 0 0 0 .3 .4 .41 .41 0 0 0 .5-.1v.3a.66 .66 0 0 1-.7 0 .66 .66 0 0 1-.4-.6v-.6h-.4v-.3h.4z" fill="#059"/>
<g fill="#3e5915">
<path d="M35.8 56h1.2v.2h-.9v2.5h.9v.2h-1.2z"/>
<path d="M37.2 56.1a.69 .69 0 0 1 .9-.1 .69 .69 0 0 1 .3 .9l-.3 .2a.72 .72 0 0 1 .4 1 .72 .72 0 0 1-1 .3l-.3-.1v-.3a.57 .57 0 0 0 .8 .2 .57 .57 0 0 0 .1-.8l-.7-.2v-.2a.44 .44 0 0 0 .6-.1 .44 .44 0 0 0-.1-.6l-.7 .1zM38.9 56.5l.9-.4v2h.5v.2h-1.4v-.2h.6v-1.7l-.6 .3z"/>
<path d="M41 58.2a.25 .25 0 0 1 .5 0 .25 .25 0 0 1-.5 0zM41 56.9a.25 .25 0 0 1 .5 0 .25 .25 0 0 1-.5 0z"/>
<path d="M42.5 56.2a.85 .85 0 0 1 1 .1 .85 .85 0 0 1 .2 .9 .82 .82 0 0 1-.3 1 .82 .82 0 0 1-1-.1l-.2-1.2zM42.7 56.4l-.2 .6v.7l.8-1.2-.3-.2zM43.4 56.8l-.8 1.2a.42 .42 0 0 0 .5 .2 .42 .42 0 0 0 .3-.5z"/>
<path d="M43.8 56h1.2v2.9h-1.2v-.2h.9v-2.5h-.9zM47.6 56.9l.4-.2h.7l.1 1.6h-.3l-.1-.3a.64 .64 0 0 1-.9 .3 .64 .64 0 0 1-.2-1zM47.7 57.1a.49 .49 0 0 0-.2 .7 .49 .49 0 0 0 .6 .2l.3-.3v-.7h-.4zM50.1 56h.3v2.3h-.3v-.3a.64 .64 0 0 1-.9 .3 .64 .64 0 0 1-.2-1 .85 .85 0 0 1 1.1-.6zM49.4 57.1a.49 .49 0 0 0-.2 .7 .49 .49 0 0 0 .7 .2l.2-.3v-.7h-.4zM51.8 56h.3v2.3h-.3v-.3a.64 .64 0 0 1-.9 .3 .64 .64 0 0 1-.2-1 .85 .85 0 0 1 1.1-.6zM51.1 57.1a.49 .49 0 0 0-.2 .7 .49 .49 0 0 0 .7 .2l.2-.3v-.7h-.4zM52.6 56.7h.2v.4l.5-.4h.5v.6h-.3l-.1-.4-.6 .5v.9h-.2zM54 58.3h1.6v.3h-1.6zM55.8 56.7h.7v1.4h.5v.2h-.7v-1.3h-.5zM56.2 56.1a.2 .2 0 0 1 .4 0 .2 .2 0 0 1-.4 0zM57.5 56.7h.3v.4a.57 .57 0 0 1 .7-.4 .57 .57 0 0 1 .4 .7v.9h-.3v-1.2l-.2-.2-.3 .2-.3 .3v.9h-.3zM59.7 58a.44 .44 0 0 1 .5 .3 .44 .44 0 0 1-.3 .6l-.3 .1v-.2a.28 .28 0 0 0 .3-.3 .28 .28 0 0 0-.3-.3z"/>
</g>
<path d="M63.8 56h.3l-1.4 2.4h-.3zM65.5 56h.3l-1.4 2.4h-.3z" fill="#e60415"/>
<path d="M24.3 60.7h.7v1.4h.5v.3h-.8v-1.4h-.4zM24.7 60.2a.2 .2 0 0 1 .4 0 .2 .2 0 0 1-.4 0zM26.2 60.7h.3v.4a.56 .56 0 0 1 .7-.4 .56 .56 0 0 1 .4 .8v.9h-.4v-1.3l-.2-.1-.5 .4v1h-.3zM28.1 60.7h.3v.4a.64 .64 0 0 1 .9-.3 .64 .64 0 0 1 .2 1 .85 .85 0 0 1-1.1 .6v.6h-.3zM28.6 61.1l-.2 .3v.7a.61 .61 0 0 0 .7-.3 .61 .61 0 0 0-.2-.8zM30 60.7h.3v1.3l.2 .1 .5-.4v-1h.4v1.7h-.4v-.4a.56 .56 0 0 1-.7 .4 .56 .56 0 0 1-.3-.8zM32.2 60.2h.3v.7h.7v.2h-.7v.6a.41 .41 0 0 0 .3 .5 .41 .41 0 0 0 .5-.2v.3a.66 .66 0 0 1-.7 .1 .66 .66 0 0 1-.4-.7v-.6h-.4v-.2h.4z" fill="#059"/>
<g fill="#3e5915">
<path d="M35.8 60h1.2v.2h-.9v2.5h.9v.2h-1.2z"/>
<path d="M37.2 60.2a.69 .69 0 0 1 .9-.1 .69 .69 0 0 1 .3 .8l-.3 .2a.72 .72 0 0 1 .4 1 .72 .72 0 0 1-1 .3l-.3-.1v-.3a.57 .57 0 0 0 .8 .2 .57 .57 0 0 0 .1-.8l-.7-.2v-.2a.44 .44 0 0 0 .6-.1 .44 .44 0 0 0-.1-.6l-.7 .1zM38.9 60.5l.9-.4v2h.5v.3h-1.4v-.3h.6v-1.7l-.6 .3z"/>
<path d="M41 62.2a.25 .25 0 0 1 .5 0 .25 .25 0 0 1-.5 0zM41 60.9a.25 .25 0 0 1 .5 0 .25 .25 0 0 1-.5 0z"/>
<path d="M42.5 60.2a.85 .85 0 0 1 1 .1 .85 .85 0 0 1 .2 .9 .82 .82 0 0 1-.3 1.1 .82 .82 0 0 1-1-.2l-.2-1.2zM42.7 60.4l-.2 .6v.7l.8-1.2-.3-.2zM43.4 60.8l-.8 1.2a.42 .42 0 0 0 .5 .2 .42 .42 0 0 0 .3-.5z"/>
<path d="M43.8 60h1.2v2.9h-1.2v-.2h.9v-2.5h-.9zM47.3 60h.8v2.1h.5v.3h-.8v-2.1h-.5zM49.2 61a.69 .69 0 0 1 .9-.2 .69 .69 0 0 1 .3 .8h-1.1a.62 .62 0 0 0 .4 .6 .62 .62 0 0 0 .7-.2 .56 .56 0 0 1-.8 .4 .9 .9 0 0 1-.4-1.4zM49.5 61.1l-.2 .3h.8l-.2-.4zM50.7 60.8h.3v.3a.57 .57 0 0 1 .7-.4 .57 .57 0 0 1 .4 .8v.9h-.3v-1.3l-.2-.1-.3 .1-.3 .3v1h-.3zM52.3 62.4h1.6v.2h-1.6zM54.1 60.8h.8v1.3h.4v.3h-.7v-1.4h-.5zM54.5 60.2a.2 .2 0 0 1 .4 0 .2 .2 0 0 1-.4 0zM55.8 60.8h.3v.3a.57 .57 0 0 1 .7-.4 .57 .57 0 0 1 .4 .8v.9h-.3v-1.3l-.2-.1-.3 .1-.3 .3v1h-.3z"/>
</g>
<path d="M60.5 60.1h.2l-1.4 2.3h-.3zM62.2 60.1h.2l-1.4 2.3h-.3z" fill="#e60415"/>
<path d="M24.3 68a1.47 1.47 0 0 1 1.3 1.5 1.47 1.47 0 0 1-1.3 1.5v-.3a1.27 1.27 0 0 0 1-1.2 1.27 1.27 0 0 0-1-1.2zM26.5 70.1a.44 .44 0 0 1 .5 .3 .44 .44 0 0 1-.3 .5l-.3 .1v-.1a.28 .28 0 0 0 .2-.3 .28 .28 0 0 0-.2-.3zM26.4 69a.25 .25 0 0 1 .5 0 .25 .25 0 0 1-.5 0z" fill="#3e5915"/>
<g fill="#000" stroke="#000" stroke-width=".21">
<circle cx="19.5" cy="112" r=".53"/>
<circle cx="19.5" cy="107.4" r=".53"/>
<circle cx="19.5" cy="116.7" r=".53"/>
<circle cx="19.5" cy="130.6" r=".53"/>
<circle cx="19.5" cy="121.3" r=".53"/>
<circle cx="19.5" cy="126" r=".53"/>
<circle cx="19.5" cy="135.3" r=".53"/>
<circle cx="19.5" cy="152" r=".53"/>
</g>
<g font-size="4.4">
<text x="14.1" y="84.4">Acknowledge</text>
<text x="14.1" y="101.1">Contribution</text>
<text x="14.1" y="145.8">Reference</text>
</g>
<g font-size="3" fill="#e60415">
<text x="85" y="26.2">是否准备好接收数据。</text>
<text x="83.3" y="30.2">传入的数据是否有效。</text>
<text x="27.4" y="42.3">地址控制部分</text>
<text x="70.8" y="46.3">传出有效的地址</text>
<text x="81.6" y="50.3">可以接收地址</text>
<text x="65.8" y="58.3">地址输入</text>
<text x="62.4" y="62.4">数据长度输入</text>
</g>
<g font-size="3">
<text x="14.1" y="91.8">感谢 ram wire 创作出这么赞的曲子, 听着歌写代码真是太棒了!</text>
<text x="22.6" y="108.5">统筹: 王华强</text>
<text x="22.6" y="113.2">架构: 王华强</text>
<text x="22.6" y="117.8">FIFO: 刘蕴哲</text>
<text x="22.6" y="122.5">DMA(两个版本): 王华强, 蔡昕</text>
<text x="22.6" y="127.1">TESTBENCH, 整体测试: 蔡昕</text>
<text x="22.6" y="131.8">文档: 王华强, 蔡昕</text>
<text x="22.6" y="136.5">注释: 王华强, 蔡昕, 刘蕴哲</text>
<text x="22.6" y="153.2">不存在的</text>
<text x="14.1" y="164.6">Copyright (c) 2017-2018 Augustus Wang.</text>
<text x="102.7" y="286.3">8/8</text>
</g>
</svg>
